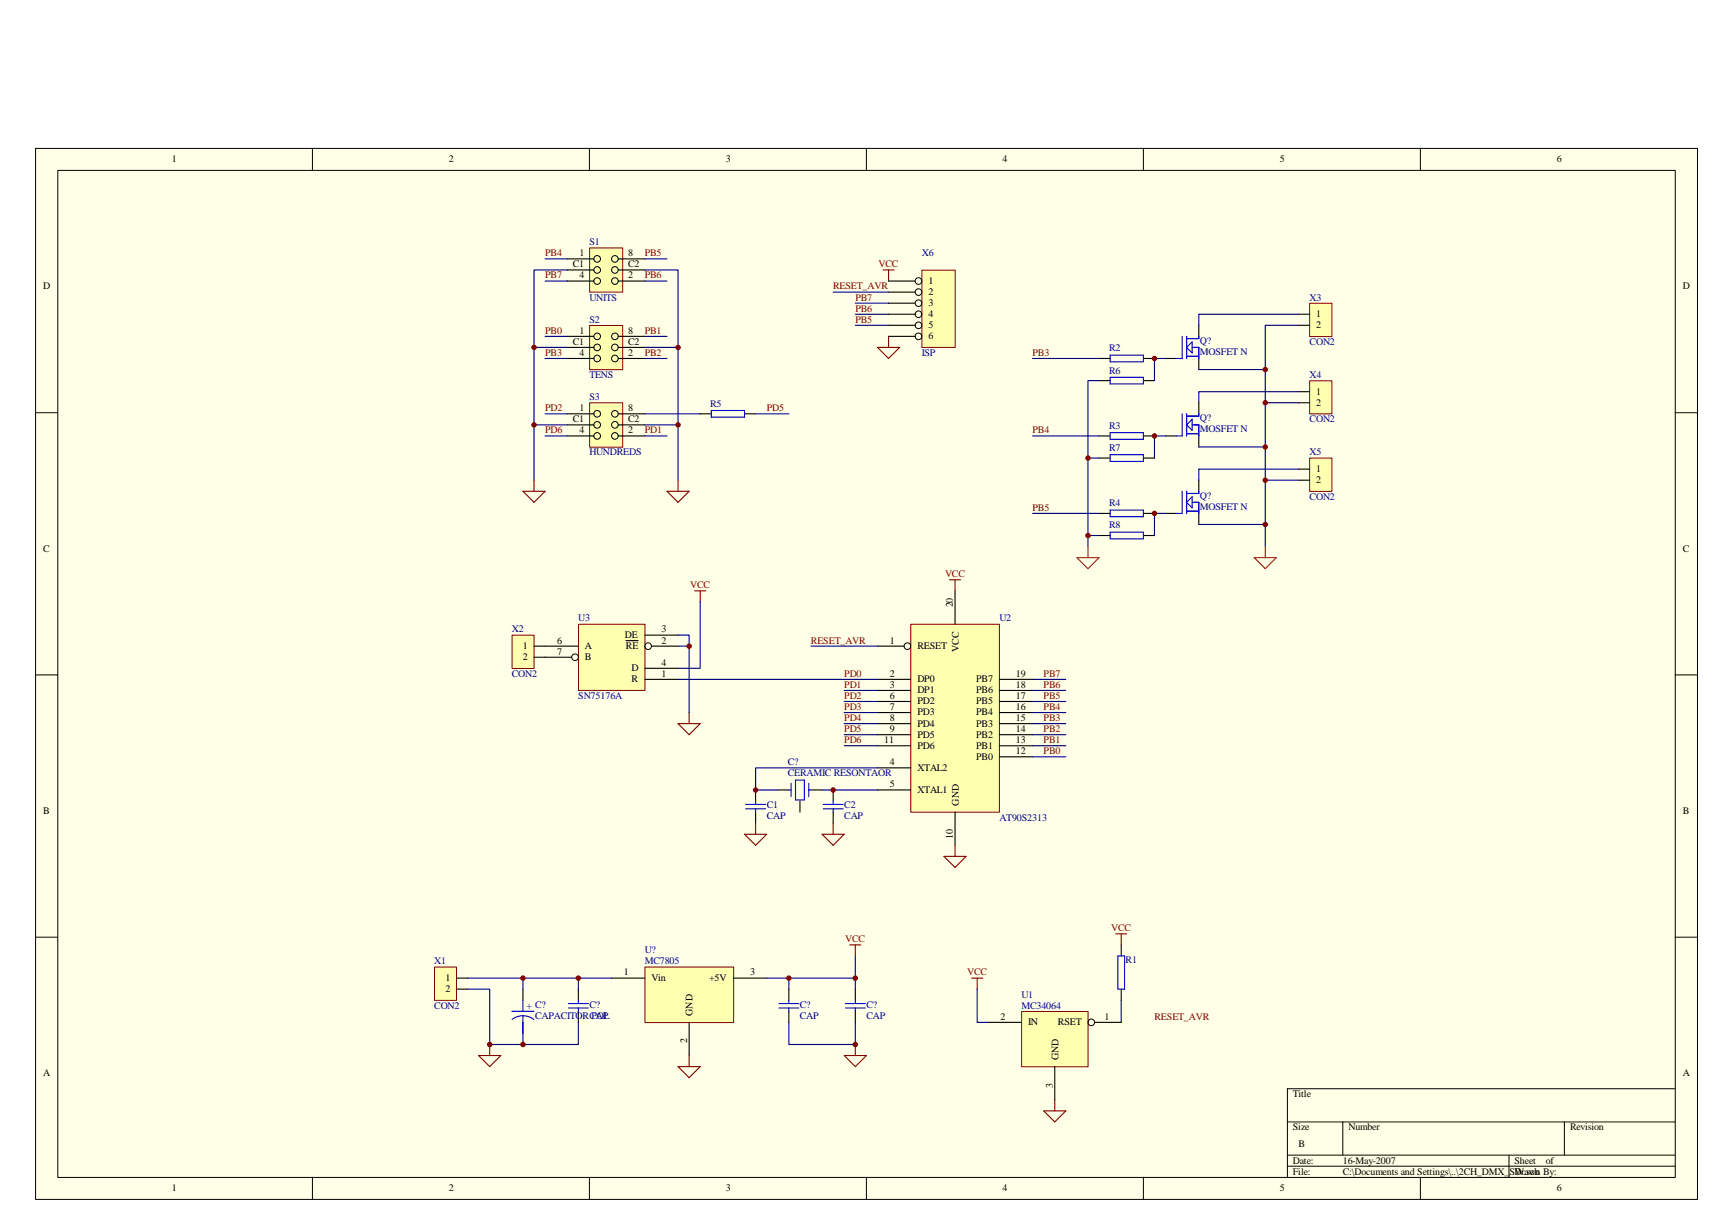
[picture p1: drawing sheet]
<svg xmlns="http://www.w3.org/2000/svg" width="297mm" height="210mm" viewBox="0 0 297 210" stroke-linecap="round" stroke-linejoin="round" font-family="sans-serif">
<path d="M6.1 25.4h284.8v180.2h-284.8z" fill="#ffffe8"/>
<g fill="none" stroke="#000" stroke-width=".17">
<path d="M6.1 25.4h284.8v180.2h-284.8zM9.9 29.2h277.2v172.6h-277.2zM53.5 25.4v3.8M101 25.4v3.8M148.5 25.4v3.8M196 25.4v3.8M243.4 25.4v3.8M6.1 70.7h3.8M287.1 70.7h3.8M6.1 115.7h3.8M287.1 115.7h3.8M6.1 160.7h3.8"/>
<path d="M287.1 160.7h3.8M220.6 192.3h66.5M220.6 198h66.5M220.6 199.9h66.5M230.1 192.3v5.7M258.6 198v3.8M268.1 192.3v5.7M287.1 186.6h-66.5v15.2M53.5 201.8v3.8M101 201.8v3.8M148.5 201.8v3.8M196 201.8v3.8"/>
<path d="M243.4 201.8v3.8"/>
</g>
<path d="M156.1 107.1h15.2v32.1h-15.2z" fill="#ffffb0"/>
<path d="M156.1 107h15.2v32.2h-15.2z" fill="none" stroke="#800000" stroke-width=".17"/>
<g fill="none" stroke="#000" stroke-width=".19">
<path d="M150.4 118.4h5.7M150.4 116.5h5.7M150.4 110.8h4.5M163.7 101.3v5.7M171.3 118.4h5.7M171.3 116.5h5.7M150.4 120.3h5.7M150.4 122.2h5.7M150.4 124.1h5.7M150.4 125.9h5.7M150.4 127.8h5.7M150.4 131.6h5.7"/>
<path d="M150.4 135.4h5.7M163.7 139.2v5.7M171.3 120.3h5.7M171.3 122.2h5.7M171.3 124.1h5.7M171.3 125.9h5.7M171.3 127.8h5.7M171.3 129.7h5.7"/>
</g>
<circle cx="155.5" cy="110.8" r=".57" fill="none" stroke="#000" stroke-width=".17"/>
<path d="M175.1 173.4h11.4v9.5h-11.4z" fill="#ffffb0"/>
<path d="M175.1 173.4h11.4v9.5h-11.4z" fill="none" stroke="#800000" stroke-width=".17"/>
<path d="M169.4 175.3h5.7M187.6 175.3h4.6M180.8 182.8v5.7" fill="none" stroke="#000" stroke-width=".19"/>
<circle cx="187" cy="175.3" r=".57" fill="none" stroke="#000" stroke-width=".17"/>
<path d="M110.6 165.8h15.1v9.5h-15.1z" fill="#ffffb0"/>
<path d="M110.5 165.8h15.2v9.5h-15.2z" fill="none" stroke="#800000" stroke-width=".17"/>
<path d="M188.4 78.5h1.9M196 78.5h1.9M188.4 91.8h1.9M196 91.8h1.9M104.8 167.7h5.7M118.1 175.3v5.7M125.7 167.7h5.7M192.2 162v1.9M192.2 169.6v1.9" fill="none" stroke="#000" stroke-width=".19"/>
<path d="M190.3 78h5.7v1.1h-5.7zM190.3 91.2h5.7v1.2h-5.7zM191.6 163.9h1.1v5.7h-1.1z" fill="none" stroke="#00f" stroke-width=".19"/>
<path d="M74.5 165.8h3.7v5.7h-3.7z" fill="#ffffb0"/>
<path d="M74.5 165.8h3.7v5.7h-3.7z" fill="none" stroke="#800000" stroke-width=".17"/>
<path d="M78.2 167.7h1.9M78.2 169.6h1.9" fill="none" stroke="#000" stroke-width=".19"/>
<path d="M87.8 108.9h3.7v5.7h-3.7z" fill="#ffffb0"/>
<path d="M87.8 108.9h3.7v5.7h-3.7z" fill="none" stroke="#800000" stroke-width=".17"/>
<path d="M91.5 110.8h1.9M91.5 112.7h1.9" fill="none" stroke="#000" stroke-width=".19"/>
<path d="M224.5 78.6h3.8v5.6h-3.8z" fill="#ffffb0"/>
<path d="M224.5 78.5h3.8v5.7h-3.8z" fill="none" stroke="#800000" stroke-width=".17"/>
<path d="M222.5 80.4h1.9M222.5 82.3h1.9" fill="none" stroke="#000" stroke-width=".19"/>
<path d="M224.5 65.3h3.8v5.7h-3.8z" fill="#ffffb0"/>
<path d="M224.5 65.3h3.8v5.7h-3.8z" fill="none" stroke="#800000" stroke-width=".17"/>
<path d="M222.5 67.1h1.9M222.5 69h1.9" fill="none" stroke="#000" stroke-width=".19"/>
<path d="M99.2 107.1h11.3v11.3h-11.3z" fill="#ffffb0"/>
<path d="M99.1 107h11.4v11.4h-11.4z" fill="none" stroke="#800000" stroke-width=".17"/>
<path d="M93.4 110.8h5.7M93.4 112.7h4.6M107.3 109.8h2.1M110.5 108.9h5.7M110.5 114.6h5.7M110.5 116.5h5.7M111.6 110.8h4.6" fill="none" stroke="#000" stroke-width=".19"/>
<g fill="none" stroke="#000" stroke-width=".17">
<circle cx="98.5" cy="112.7" r=".57"/>
<circle cx="111.1" cy="110.8" r=".57"/>
</g>
<path d="M101.1 42.5h5.6v7.6h-5.6z" fill="#ffffb0"/>
<path d="M101 42.5h5.7v7.6h-5.7z" fill="none" stroke="#800000" stroke-width=".17"/>
<g fill="none" stroke="#000" stroke-width=".17">
<circle cx="102.3" cy="44.4" r=".57"/>
<circle cx="102.3" cy="46.3" r=".57"/>
<circle cx="102.3" cy="48.2" r=".57"/>
<circle cx="105.4" cy="44.4" r=".57"/>
<circle cx="105.4" cy="46.3" r=".57"/>
<circle cx="105.4" cy="48.2" r=".57"/>
</g>
<path d="M97.2 44.4h4.6M97.2 46.3h4.6M97.2 48.2h4.6M105.9 44.4h4.6M105.9 46.3h4.6M105.9 48.2h4.6" fill="none" stroke="#000" stroke-width=".19"/>
<path d="M101.1 55.8h5.6v7.6h-5.6z" fill="#ffffb0"/>
<path d="M101 55.8h5.7v7.6h-5.7z" fill="none" stroke="#800000" stroke-width=".17"/>
<g fill="none" stroke="#000" stroke-width=".17">
<circle cx="102.3" cy="59.6" r=".57"/>
<circle cx="102.3" cy="57.7" r=".57"/>
<circle cx="105.4" cy="59.6" r=".57"/>
<circle cx="105.4" cy="57.7" r=".57"/>
<circle cx="102.3" cy="61.5" r=".57"/>
<circle cx="105.4" cy="61.5" r=".57"/>
</g>
<path d="M97.2 57.7h4.6M97.2 59.6h4.6M105.9 57.7h4.6M105.9 59.6h4.6M97.2 61.5h4.6M105.9 61.5h4.6" fill="none" stroke="#000" stroke-width=".19"/>
<path d="M101.1 69.1h5.6v7.6h-5.6z" fill="#ffffb0"/>
<path d="M101 69h5.7v7.7h-5.7z" fill="none" stroke="#800000" stroke-width=".17"/>
<g fill="none" stroke="#000" stroke-width=".17">
<circle cx="102.3" cy="72.8" r=".57"/>
<circle cx="102.3" cy="74.7" r=".57"/>
<circle cx="102.3" cy="70.9" r=".57"/>
<circle cx="105.4" cy="72.8" r=".57"/>
<circle cx="105.4" cy="74.7" r=".57"/>
<circle cx="105.4" cy="70.9" r=".57"/>
</g>
<g fill="none" stroke="#000" stroke-width=".19">
<path d="M97.2 70.9h4.6M97.2 72.8h4.6M97.2 74.7h4.6M105.9 70.9h4.6M105.9 72.8h4.6M105.9 74.7h4.6M129.5 135.4v1.9M129.5 139.2v1.9M133.3 135.4h1.9M137.1 137.3v1.9M139 135.4h1.9M142.8 135.4v1.9"/>
<path d="M142.8 139.2v1.9M89.6 169.6v1.9M89.6 175.3v1.9M99.1 169.6v1.9M99.1 173.4v1.9M135.2 169.6v1.9M135.2 173.4v1.9M146.6 169.6v1.9M146.6 173.4v1.9"/>
</g>
<g fill="none" stroke="#00f" stroke-width=".19">
<path d="M127.8 138.7h3.4M127.8 137.9h3.4M129.5 137.3v.6M129.5 138.7v.5M135.2 135.4h.4M135.6 134.3v2.3M136.3 133.7h1.6v3.4h-1.6zM138.6 134.3v2.3M138.6 135.4h.4M141.1 138.7h3.4M141.1 137.9h3.4M142.8 137.3v.6"/>
<path d="M142.8 138.7v.5M87.7 173.4h3.8M89.6 171.5v1.9M89.6 174.1v3.1M89.6 174.1l1.2 .3 .7 .4M89.6 174.1l-.8 .1-1 .6M97.4 172.8h3.4M97.4 172h3.4M99.1 171.5v.5M99.1 172.8v.6M133.5 172.8h3.4M133.5 172h3.4"/>
<path d="M135.2 171.5v.5M135.2 172.8v.6M144.9 172.8h3.4M144.9 172h3.4M146.6 171.5v.5M146.6 172.8v.6"/>
</g>
<g fill="none" stroke="#000080" stroke-width=".19">
<path d="M91.5 59.6h5.7M93.4 44.4h3.8M93.4 48.2h3.8M93.4 57.7h3.8M97.2 46.3h-5.7v36M110.5 46.3h5.7v36M110.5 44.4h3.8M110.5 48.2h3.8M110.5 57.7h3.8M110.5 59.6h5.7M142.8 50.1h9.5M146.6 55.8h5.7"/>
<path d="M146.6 53.9h5.7M146.6 52h5.7M91.5 72.8h5.7M93.4 61.5h3.8M93.4 70.9h3.8M93.4 74.7h3.8M110.5 61.5h3.8M110.5 70.9h9.5M110.5 74.7h3.8M110.5 72.8h5.7M116.2 108.9h1.9v13.3M116.2 110.8h1.9"/>
<path d="M144.7 118.4h5.7M140.9 135.4h9.5M144.7 120.3h5.7M144.7 122.2h5.7M144.7 124.1h5.7M144.7 125.9h5.7M144.7 127.8h5.7M150.4 131.6h-20.9v3.8h3.8M177 120.3h5.7M177 122.2h5.7M177 124.1h5.7M177 125.9h5.7"/>
<path d="M177 127.8h5.7M177 129.7h5.7M80.1 169.6h3.8v9.5h15.2v-3.8M80.1 167.7h24.7M89.6 167.7v1.9M89.6 177.2v1.9M99.1 167.7v1.9M131.4 167.7h15.2M135.2 175.3v3.8h11.4v-3.8M135.2 167.7v1.9M146.6 163.9v5.7M167.5 169.6v5.7h1.9"/>
<path d="M192.2 171.5v3.8"/>
</g>
<g fill="none" stroke="#800000" stroke-width=".19">
<path d="M150.4 59.6h3.8l-1.9 1.9zM151.3 46.3h1.9M152.3 46.3v1.9M152.3 57.7v1.9M89.6 84.2h3.8l-1.9 1.9zM91.5 82.3v1.9M114.3 84.2h3.8l-1.9 1.9zM116.2 82.3v1.9M162.7 99.4h1.9M163.7 99.4v1.9M116.2 124.1h3.8l-1.9 1.8zM118.1 122.2v1.9"/>
<path d="M127.6 143h3.8l-1.9 1.9zM129.5 141.1v1.9M140.9 143h3.8l-1.9 1.9zM142.8 141.1v1.9M161.8 146.8h3.8l-1.9 1.9zM163.7 144.9v1.9M83.9 179.1v1.9M145.6 162h1.9M146.6 162v1.9M146.6 179.1v1.9M166.5 167.7h1.9M167.5 167.7v1.9"/>
<path d="M191.2 160.1h1.9M192.2 160.1v1.9M82 181h3.8l-1.9 1.8zM116.2 182.8h3.8l-1.9 1.9zM118.1 181v1.8M144.7 181h3.8l-1.9 1.8zM178.9 190.4h3.8l-1.9 1.9zM180.8 188.5v1.9"/>
</g>
<path d="M158 46.4h5.7v13.2h-5.7z" fill="#ffffb0"/>
<path d="M158 46.3h5.7v13.3h-5.7z" fill="none" stroke="#800000" stroke-width=".17"/>
<g fill="none" stroke="#000" stroke-width=".17">
<circle cx="157.4" cy="55.8" r=".57"/>
<circle cx="157.4" cy="50.1" r=".57"/>
<circle cx="157.4" cy="57.7" r=".57"/>
<circle cx="157.4" cy="53.9" r=".57"/>
<circle cx="157.4" cy="52" r=".57"/>
<circle cx="157.4" cy="48.2" r=".57"/>
</g>
<path d="M152.3 48.2h4.5M152.3 50.1h4.5M152.3 52h4.5M152.3 53.9h4.5M152.3 55.8h4.5M152.3 57.7h4.5M120 70.9h1.9M127.6 70.9h1.9M188.4 65.2h1.9M196 65.2h1.9" fill="none" stroke="#000" stroke-width=".19"/>
<path d="M129.5 70.9h5.7M116.2 116.5h34.2M120 103.2v11.4h-3.8M139 110.8h11.4M177 116.5h5.7M177 118.4h5.7" fill="none" stroke="#000080" stroke-width=".19"/>
<path d="M121.9 70.4h5.7v1.1h-5.7zM190.3 64.7h5.7v1.1h-5.7z" fill="none" stroke="#00f" stroke-width=".19"/>
<path d="M119.1 101.3h1.9M120 101.3v1.9" fill="none" stroke="#800000" stroke-width=".19"/>
<path d="M224.5 52h3.8v5.7h-3.8z" fill="#ffffb0"/>
<path d="M224.5 52h3.8v5.7h-3.8z" fill="none" stroke="#800000" stroke-width=".17"/>
<g fill="none" stroke="#000" stroke-width=".19">
<path d="M205.4 55.8v1.9M222.5 53.9h1.9M222.5 55.8h1.9M188.4 74.7h1.9M188.4 61.5h1.9M196 74.7h1.9M196 61.5h1.9M199.7 74.7h1.9M199.7 61.5h1.9M205.4 61.5v1.9M205.4 69v1.9M205.4 74.7v1.9"/>
<path d="M188.4 88h1.9M196 88h1.9M199.7 88h1.9M205.4 82.3v1.9M205.4 88v1.9"/>
</g>
<g fill="none" stroke="#00f" stroke-width=".19">
<path d="M202.6 57.7v3.8h-1M203.4 57.7v3.8M203.4 59.6l.9-1v1.9zM204.3 59.6h1.1v1.9M205.4 57.7v.3h-2M190.3 60.9h5.7v1.1h-5.7zM190.3 74.2h5.7v1.1h-5.7zM202.6 70.9v3.8h-1M203.4 70.9v3.8M203.4 61.1h2M203.4 74.4h2M204.3 72.8h1.1v1.9"/>
<path d="M204.3 71.9v1.9l-.9-1zM205.4 70.9v.4h-2M190.3 87.4h5.7v1.2h-5.7zM202.6 84.2v3.8h-1M203.4 84.2v3.8M203.4 87.6h2M204.3 86.1h1.1v1.9M204.3 85.2v1.9l-.9-1zM205.4 84.2v.4h-2"/>
</g>
<g fill="none" stroke="#000080" stroke-width=".19">
<path d="M222.5 53.9h-17.1v1.9M222.5 55.8h-5.7v7.6h-11.4M177 74.7h11.4M177 61.5h11.4M186.5 78.5h1.9M188.4 65.2h-1.9v28.5M199.7 61.5h-1.8v3.7M199.7 74.7h-1.8v3.8M216.8 63.4v13.2h-11.4M216.8 76.6v5.7h5.7M216.8 69h5.7M222.5 67.1h-17.1v1.9"/>
<path d="M177 88h11.4M186.5 91.8h1.9M199.7 88h-1.8v3.8M205.4 89.9h11.4M216.8 82.3v11.4M222.5 80.4h-17.1v1.9"/>
</g>
<path d="M184.6 95.6h3.8l-1.9 1.9zM186.5 93.7v1.9M214.9 95.6h3.8l-1.9 1.9zM216.8 93.7v1.9" fill="none" stroke="#f00" stroke-width=".19"/>
<g fill="#800000" stroke="#800000" stroke-width=".17">
<circle cx="142.8" cy="135.4" r=".38"/>
<circle cx="129.5" cy="135.4" r=".38"/>
<circle cx="83.9" cy="179.1" r=".38"/>
<circle cx="146.6" cy="179.1" r=".38"/>
<circle cx="116.2" cy="72.8" r=".38"/>
<circle cx="116.2" cy="59.6" r=".38"/>
<circle cx="91.5" cy="72.8" r=".38"/>
<circle cx="91.5" cy="59.6" r=".38"/>
<circle cx="146.6" cy="167.7" r=".38"/>
<circle cx="135.2" cy="167.7" r=".38"/>
<circle cx="89.6" cy="179.1" r=".38"/>
<circle cx="89.6" cy="167.7" r=".38"/>
<circle cx="99.1" cy="167.7" r=".38"/>
<circle cx="118.1" cy="110.8" r=".38"/>
<circle cx="197.8" cy="74.7" r=".38"/>
<circle cx="197.9" cy="88" r=".38"/>
<circle cx="197.9" cy="61.5" r=".38"/>
<circle cx="216.8" cy="63.4" r=".38"/>
<circle cx="216.8" cy="76.6" r=".38"/>
<circle cx="216.8" cy="69" r=".38"/>
<circle cx="216.8" cy="82.3" r=".38"/>
<circle cx="216.8" cy="89.9" r=".38"/>
<circle cx="186.5" cy="91.8" r=".38"/>
<circle cx="186.5" cy="78.5" r=".38"/>
</g>
<g font-size="1.7">
<text x="29.4" y="27.8">1</text>
<text x="76.9" y="27.8">2</text>
<text x="124.4" y="27.8">3</text>
<text x="171.8" y="27.8">4</text>
<text x="219.3" y="27.8">5</text>
<text x="266.8" y="27.8">6</text>
<text x="98.2" y="45.8">C1</text>
<text x="99.3" y="43.9">1</text>
<text x="99.3" y="47.7">4</text>
<text x="107.7" y="43.9">8</text>
<text x="107.7" y="45.8">C2</text>
<text x="107.7" y="47.7">2</text>
<text x="7.4" y="49.6">D</text>
<text x="159.1" y="48.7">1</text>
<text x="159.1" y="50.5">2</text>
<text x="159.1" y="52.5">3</text>
<text x="288.4" y="49.6">D</text>
<text x="98.2" y="59.1">C1</text>
<text x="99.3" y="57.2">1</text>
<text x="107.7" y="57.2">8</text>
<text x="107.7" y="59.1">C2</text>
<text x="159.1" y="54.4">4</text>
<text x="159.1" y="56.3">5</text>
<text x="159.1" y="58.2">6</text>
<text x="225.6" y="54.4">1</text>
<text x="225.6" y="56.3">2</text>
<text x="99.3" y="61">4</text>
<text x="107.7" y="61">2</text>
<text x="99.3" y="70.5">1</text>
<text x="107.7" y="70.5">8</text>
<text x="225.6" y="67.6">1</text>
<text x="225.6" y="69.6">2</text>
<text x="98.2" y="72.4">C1</text>
<text x="99.3" y="74.3">4</text>
<text x="107.7" y="72.4">C2</text>
<text x="107.7" y="74.3">2</text>
<text x="225.6" y="80.9">1</text>
<text x="225.6" y="82.8">2</text>
<text x="7.4" y="94.6">C</text>
<text x="288.4" y="94.6">C</text>
<text x="163.3" y="104.1" transform="rotate(-90 163.3 104.1)">20</text>
<text x="89.6" y="111.3">1</text>
<text x="89.6" y="113.2">2</text>
<text x="95.5" y="110.3">6</text>
<text x="95.5" y="112.2">7</text>
<text x="100.2" y="111.3">A</text>
<text x="100.2" y="113.2">B</text>
<text x="107.1" y="109.3">DE</text>
<text x="107.3" y="111.3">RE</text>
<text x="113.4" y="108.4">3</text>
<text x="113.4" y="110.3">2</text>
<text x="152.5" y="110.3">1</text>
<text x="157.2" y="111.3">RESET</text>
<text x="164.3" y="111.7" transform="rotate(-90 164.3 111.7)">VCC</text>
<text x="108.2" y="115.1">D</text>
<text x="108.2" y="117">R</text>
<text x="113.4" y="114.1">4</text>
<text x="113.4" y="116">1</text>
<text x="152.5" y="119.8">6</text>
<text x="152.5" y="116">2</text>
<text x="152.5" y="117.9">3</text>
<text x="157.2" y="117">DP0</text>
<text x="157.2" y="118.9">DP1</text>
<text x="167.3" y="118.9">PB6</text>
<text x="167.3" y="117">PB7</text>
<text x="174.1" y="119.8">17</text>
<text x="174.1" y="117.9">18</text>
<text x="174.1" y="116">19</text>
<text x="152.5" y="121.7">7</text>
<text x="152.5" y="123.6">8</text>
<text x="152.5" y="125.5">9</text>
<text x="157.2" y="120.7">PD2</text>
<text x="157.2" y="122.6">PD3</text>
<text x="157.2" y="124.5">PD4</text>
<text x="167.3" y="124.5">PB3</text>
<text x="167.3" y="122.6">PB4</text>
<text x="167.3" y="120.7">PB5</text>
<text x="174.1" y="125.5">14</text>
<text x="174.1" y="123.6">15</text>
<text x="174.1" y="121.7">16</text>
<text x="151.5" y="127.4">11</text>
<text x="152.5" y="131.2">4</text>
<text x="157.2" y="126.5">PD5</text>
<text x="157.2" y="128.4">PD6</text>
<text x="167.3" y="130.2">PB0</text>
<text x="167.3" y="128.4">PB1</text>
<text x="167.3" y="126.5">PB2</text>
<text x="174.1" y="129.3">12</text>
<text x="174.1" y="127.4">13</text>
<text x="152.5" y="135">5</text>
<text x="157.2" y="132.1">XTAL2</text>
<text x="157.2" y="135.9">XTAL1</text>
<text x="7.4" y="139.5">B</text>
<text x="163.3" y="143.8" transform="rotate(-90 163.3 143.8)">10</text>
<text x="164.3" y="138.1" transform="rotate(-90 164.3 138.1)">GND</text>
<text x="288.4" y="139.5">B</text>
<text x="106.9" y="167.2">1</text>
<text x="128.6" y="167.2">3</text>
<text x="76.3" y="168.1">1</text>
<text x="76.3" y="170.1">2</text>
<text x="111.6" y="168.1">Vin</text>
<text x="121.5" y="168.1">+5V</text>
<text x="117.8" y="178.9" transform="rotate(-90 117.8 178.9)">2</text>
<text x="118.7" y="174.1" transform="rotate(-90 118.7 174.1)">GND</text>
<text x="171.4" y="174.8">2</text>
<text x="176.2" y="175.8">IN</text>
<text x="181.3" y="175.8">RSET</text>
<text x="189.3" y="174.8">1</text>
<text x="7.4" y="184.5">A</text>
<text x="181.4" y="181.7" transform="rotate(-90 181.4 181.7)">GND</text>
<text x="288.4" y="184.5">A</text>
<text x="180.4" y="186.4" transform="rotate(-90 180.4 186.4)">3</text>
<text x="221.6" y="188.1">Title</text>
<text x="221.6" y="193.8">Size</text>
<text x="222.5" y="196.6">B</text>
<text x="231.1" y="193.8">Number</text>
<text x="269.1" y="193.8">Revision</text>
<text x="221.6" y="201.4">File:</text>
<text x="221.6" y="199.5">Date:</text>
<text x="230.1" y="201.4">C:\Documents and Settings\..\2CH_DMX_SW.sch</text>
<text x="230.1" y="199.5">16-May-2007</text>
<text x="259.5" y="201.4">Drawn By:</text>
<text x="259.5" y="199.5">Sheet</text>
<text x="264.9" y="199.5">of</text>
<text x="29.4" y="204.2">1</text>
<text x="76.9" y="204.2">2</text>
<text x="124.4" y="204.2">3</text>
<text x="171.8" y="204.2">4</text>
<text x="219.3" y="204.2">5</text>
<text x="266.8" y="204.2">6</text>
</g>
<g font-size="1.7" fill="#800000">
<text x="93.4" y="47.7">PB7</text>
<text x="93.4" y="43.9">PB4</text>
<text x="110.5" y="47.7">PB6</text>
<text x="110.5" y="43.9">PB5</text>
<text x="150.6" y="45.8">VCC</text>
<text x="142.8" y="49.6">RESET_AVR</text>
<text x="146.6" y="53.4">PB6</text>
<text x="146.6" y="51.5">PB7</text>
<text x="93.4" y="57.2">PB0</text>
<text x="110.5" y="57.2">PB1</text>
<text x="146.6" y="55.3">PB5</text>
<text x="93.4" y="61">PB3</text>
<text x="110.5" y="61">PB2</text>
<text x="177" y="61">PB3</text>
<text x="93.4" y="70.5">PD2</text>
<text x="131.4" y="70.5">PD5</text>
<text x="93.4" y="74.3">PD6</text>
<text x="110.5" y="74.3">PD1</text>
<text x="177" y="74.3">PB4</text>
<text x="177" y="87.5">PB5</text>
<text x="118.3" y="100.8">VCC</text>
<text x="162" y="98.9">VCC</text>
<text x="139" y="110.3">RESET_AVR</text>
<text x="144.7" y="116">PD0</text>
<text x="144.7" y="117.9">PD1</text>
<text x="144.7" y="119.8">PD2</text>
<text x="178.9" y="117.9">PB6</text>
<text x="178.9" y="116">PB7</text>
<text x="178.9" y="119.8">PB5</text>
<text x="144.7" y="121.7">PD3</text>
<text x="144.7" y="123.6">PD4</text>
<text x="144.7" y="125.5">PD5</text>
<text x="178.9" y="125.5">PB2</text>
<text x="178.9" y="123.6">PB3</text>
<text x="178.9" y="121.7">PB4</text>
<text x="144.7" y="127.4">PD6</text>
<text x="178.9" y="129.3">PB0</text>
<text x="178.9" y="127.4">PB1</text>
<text x="144.9" y="161.5">VCC</text>
<text x="190.5" y="159.6">VCC</text>
<text x="165.8" y="167.2">VCC</text>
<text x="197.9" y="174.8">RESET_AVR</text>
</g>
<g font-size="1.7" fill="#000080">
<text x="101" y="42">S1</text>
<text x="158" y="43.9">X6</text>
<text x="101" y="51.5">UNITS</text>
<text x="224.4" y="51.5">X3</text>
<text x="101" y="55.3">S2</text>
<text x="205.7" y="58.9">Q?</text>
<text x="224.4" y="59.1">CON2</text>
<text x="101" y="64.8">TENS</text>
<text x="158" y="61">ISP</text>
<text x="190.1" y="64.1">R6</text>
<text x="190.1" y="60.2">R2</text>
<text x="205.7" y="60.8">MOSFET N</text>
<text x="224.4" y="64.8">X4</text>
<text x="101" y="68.6">S3</text>
<text x="121.7" y="69.7">R5</text>
<text x="190.1" y="77.3">R7</text>
<text x="190.1" y="73.5">R3</text>
<text x="205.7" y="72.2">Q?</text>
<text x="205.7" y="74.1">MOSFET N</text>
<text x="224.4" y="72.4">CON2</text>
<text x="101" y="78.1">HUNDREDS</text>
<text x="224.4" y="78.1">X5</text>
<text x="190.1" y="86.8">R4</text>
<text x="205.7" y="85.5">Q?</text>
<text x="205.7" y="87.4">MOSFET N</text>
<text x="224.4" y="85.6">CON2</text>
<text x="190.1" y="90.6">R8</text>
<text x="99.1" y="106.5">U3</text>
<text x="171.3" y="106.5">U2</text>
<text x="87.7" y="108.4">X2</text>
<text x="87.7" y="116">CON2</text>
<text x="99.1" y="119.8">SN75176A</text>
<text x="135" y="131.2">C?</text>
<text x="135" y="133.1">CERAMIC RESONTAOR</text>
<text x="131.4" y="138.6">C1</text>
<text x="131.4" y="140.5">CAP</text>
<text x="144.7" y="138.6">C2</text>
<text x="144.7" y="140.5">CAP</text>
<text x="171.3" y="140.7">AT90S2313</text>
<text x="74.4" y="165.3">X1</text>
<text x="110.5" y="163.4">U?</text>
<text x="110.5" y="165.3">MC7805</text>
<text x="192.9" y="165.1">R1</text>
<text x="74.4" y="172.9">CON2</text>
<text x="90.2" y="172.9">+ C?</text>
<text x="101" y="172.7">C?</text>
<text x="137.1" y="172.7">C?</text>
<text x="148.5" y="172.7">C?</text>
<text x="175" y="171">U1</text>
<text x="175" y="172.9">MC34064</text>
<text x="91.7" y="174.6">CAPACITOR POL</text>
<text x="101" y="174.6">CAP</text>
<text x="137.1" y="174.6">CAP</text>
<text x="148.5" y="174.6">CAP</text>
</g>
</svg>
